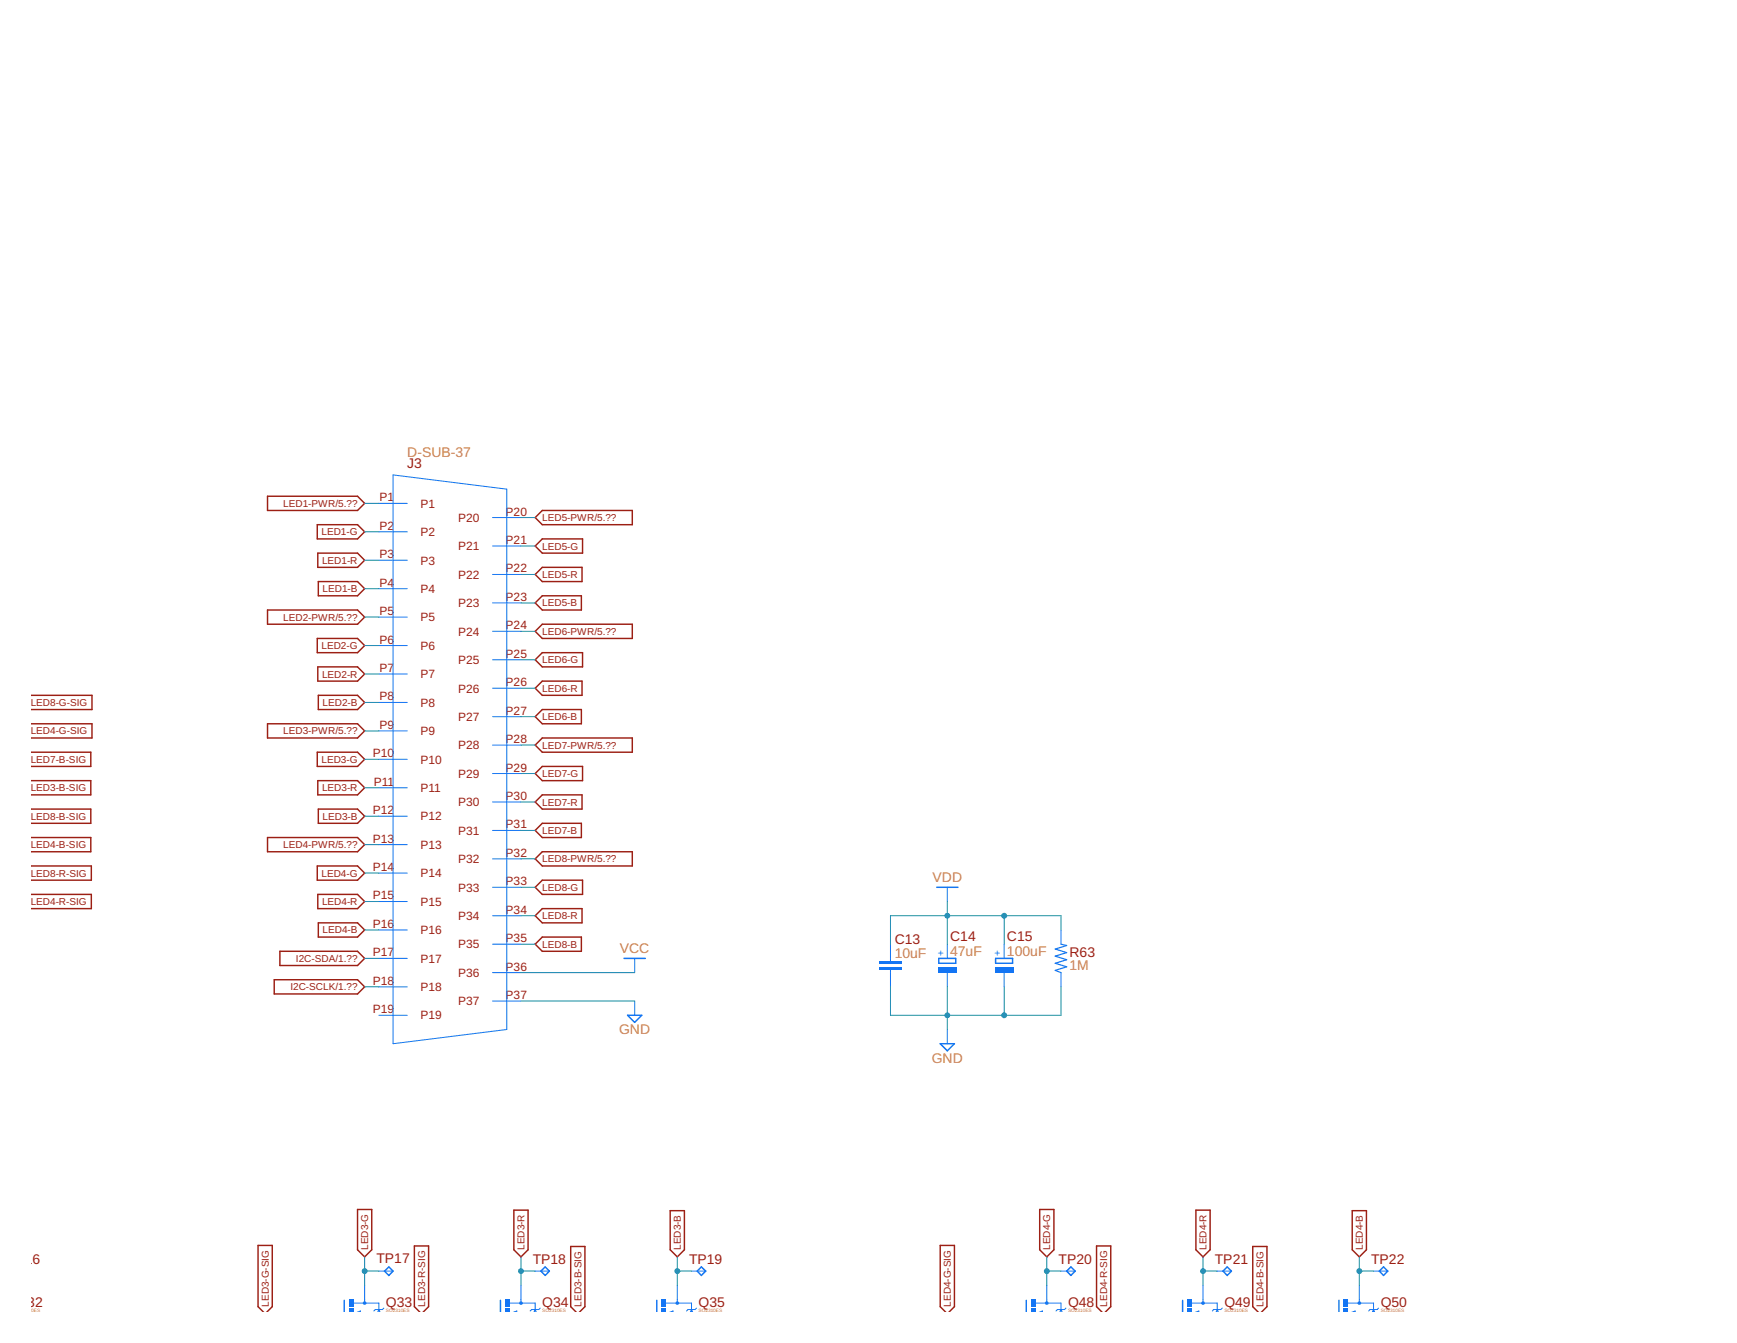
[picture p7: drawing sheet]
<svg xmlns="http://www.w3.org/2000/svg" width="279mm" height="216mm" viewBox="0 0 279 216" stroke-linecap="round" stroke-linejoin="round" font-family="sans-serif">
<g fill="none" stroke="#9c1f14" stroke-width=".23">
<path d="M43 79.8h14.5l1.2 1.1-1.2 1.2h-14.5zM43 98.1h14.5l1.2 1.1-1.2 1.2h-14.5zM51 84.3h6.5l1.2 1.2-1.2 1.1h-6.5zM51.1 88.9h6.4l1.2 1.2-1.2 1.1h-6.4zM51.2 93.5h6.3l1.2 1.1-1.2 1.2h-6.3zM86.1 83.2l1.1-1.1h14.5v2.2h-14.5zM87.2 86.6h6.5v2.3h-6.5l-1.1-1.1zM87.2 91.2h6.4v2.3h-6.4l-1.1-1.1zM87.2 95.8h6.3v2.3h-6.3l-1.1-1.2zM4.9 111.8h9.9v2.3h-9.9M4.9 116.4h9.9v2.2h-9.9M43 116.4h14.5l1.2 1.1-1.2 1.1h-14.5z"/>
<path d="M51 102.6h6.5l1.2 1.2-1.2 1.1h-6.5zM51.1 107.2h6.4l1.2 1.2-1.2 1.1h-6.4zM51.2 111.8h6.3l1.2 1.1-1.2 1.2h-6.3zM86.1 101.5l1.1-1.1h14.5v2.2h-14.5zM86.1 119.8l1.1-1.2h14.5v2.3h-14.5zM87.2 104.9h6.5v2.3h-6.5l-1.1-1.1zM87.2 109.5h6.4v2.3h-6.4l-1.1-1.2zM87.2 114.1h6.3v2.3h-6.3l-1.1-1.2zM4.9 120.9h9.7v2.3h-9.7M4.9 125.5h9.7v2.3h-9.7M4.9 130.1h9.7v2.3h-9.7M4.9 134.6h9.7v2.3h-9.7"/>
<path d="M4.9 139.2h9.8v2.3h-9.8M43 134.6h14.5l1.2 1.2-1.2 1.1h-14.5zM51 120.9h6.5l1.2 1.2-1.2 1.1h-6.5zM51 139.2h6.5l1.2 1.2-1.2 1.1h-6.5zM51.1 125.5h6.4l1.2 1.1-1.2 1.2h-6.4zM51.2 130.1h6.3l1.2 1.1-1.2 1.2h-6.3zM86.1 124.4l1.1-1.2h6.5v2.3h-6.5zM86.1 133.5l1.1-1.1h6.3v2.2h-6.3zM86.1 138.1l1.1-1.2h14.5v2.3h-14.5zM87.2 127.8h6.4v2.3h-6.4l-1.1-1.2zM4.9 143.8h9.8v2.3h-9.8M44.1 157.5h13.4l1.2 1.1-1.2 1.2h-13.4z"/>
<path d="M45 152.9h12.5l1.2 1.2-1.2 1.1h-12.5zM51.1 143.8h6.4l1.2 1.1-1.2 1.2h-6.4zM51.2 148.4h6.3l1.2 1.1-1.2 1.1h-6.3zM86.1 147.2l1.1-1.1h6.4v2.3h-6.4zM87.2 141.5h6.5v2.3h-6.5l-1.1-1.2zM87.2 150.6h6.3v2.3h-6.3l-1.1-1.1zM57.5 194.4h2.3v6.5l-1.1 1.2-1.2-1.2zM82.7 194.5h2.2v6.4l-1.1 1.2-1.1-1.2zM107.8 194.6h2.3v6.3l-1.2 1.2-1.1-1.2zM167.2 194.4h2.3v6.5l-1.1 1.2-1.2-1.2zM192.4 194.5h2.2v6.4l-1.1 1.2-1.1-1.2zM217.5 194.6h2.3v6.3l-1.1 1.2-1.2-1.2z"/>
<path d="M42.4 211l-.9-.9v-9.9h2.3v9.9l-.9 .9M67.6 211l-.9-.9v-9.8h2.2v9.8l-.9 .9M92.7 211l-.9-.9v-9.7h2.3v9.7l-.9 .9M152.1 211l-.9-.9v-9.9h2.3v9.9l-.9 .9M177.3 211l-.9-.9v-9.8h2.3v9.8l-.9 .9M202.4 211l-.9-.9v-9.7h2.3v9.7l-.9 .9"/>
</g>
<g fill="none" stroke="#1375f4" stroke-width=".16">
<path d="M63.2 76.3l18.3 2.3v86.9l-18.3 2.3zM60.9 80.9h4.6M60.9 85.5h4.6M60.9 90.1h4.6M60.9 94.6h4.6M60.9 99.2h4.6M79.2 83.2h4.6M79.2 87.8h4.6M79.2 92.4h4.6M79.2 96.9h4.6M60.9 103.8h4.6M60.9 108.4h4.6"/>
<path d="M60.9 112.9h4.6M60.9 117.5h4.6M79.2 101.5h4.6M79.2 106.1h4.6M79.2 110.6h4.6M79.2 115.2h4.6M79.2 119.8h4.6M60.9 122.1h4.6M60.9 126.6h4.6M60.9 131.2h4.6M60.9 135.8h4.6M79.2 124.4h4.6"/>
<path d="M79.2 128.9h4.6M79.2 133.5h4.6M79.2 138.1h4.6M60.9 140.4h4.6M60.9 144.9h4.6M60.9 149.5h4.6M60.9 154.1h4.6M60.9 158.6h4.6M79.2 142.6h4.6M79.2 147.2h4.6M79.2 151.8h4.6M79.2 156.4h4.6"/>
<path d="M60.9 163.2h4.6M79.2 160.9h4.6"/>
</g>
<g fill="#1375f4">
<path d="M141.4 155.4h3.7v.5h-3.7z" fill-rule="evenodd"/>
<path d="M141.4 154.5h3.7v.5h-3.7z" fill-rule="evenodd"/>
</g>
<g fill="#1375f4">
<path d="M141.4 155.4h3.7v.5h-3.7zM141.4 155.4v.5h3.7v-.5z"/>
<path d="M141.4 154.5h3.7v.5h-3.7zM141.4 154.5v.5h3.7v-.5z"/>
</g>
<path d="M143.2 151.8v2.7M143.2 155.9v2.7" fill="none" stroke="#1375f4" stroke-width=".16"/>
<path d="M151 154.1h2.7v.8h-2.7z" fill="none" stroke="#1375f4" stroke-width=".23"/>
<path d="M150.9 155.6h3v.8h-3z" fill-rule="evenodd" fill="#1375f4"/>
<path d="M150.9 155.6h3v.8h-3zM150.9 155.6v.8h3v-.8z" fill="#1375f4"/>
<path d="M152.4 151.8v2.3M152.4 156.4v2.2" fill="none" stroke="#1375f4" stroke-width=".16"/>
<path d="M160.1 154.1h2.8v.8h-2.8z" fill="none" stroke="#1375f4" stroke-width=".23"/>
<path d="M160 155.6h3v.8h-3z" fill-rule="evenodd" fill="#1375f4"/>
<path d="M160 155.6h3v.8h-3zM160 155.6v.8h3v-.8z" fill="#1375f4"/>
<g fill="none" stroke="#1375f4" stroke-width=".16">
<path d="M102.1 154.1v2.3M152.4 142.6v2.3M161.5 151.8v2.3M161.5 156.4v2.2M170.7 149.5v2.3M170.7 156.4v2.2M102.1 160.9v2.3M152.4 165.5v2.3M56.9 209.5h4v1.5M57.5 211l.5-.2v.2M58.7 208.9v.6M60.7 211l.2-.5 .2 .5"/>
<path d="M60.9 204.3h2.3M61.7 210.3l-.2 .2h-1.1l-.3 .3M86.1 204.3h2.3M111.2 204.3h2.3M170.7 204.3h2.3M195.8 204.3h2.3M220.9 204.3h2.3"/>
</g>
<path d="M100.4 154.1h3.4M150.7 142.6h3.4M100.9 163.2h2.3l-1.1 1.2zM151.2 167.8h2.3l-1.1 1.1zM55.4 209v2M61.8 204.3l.7-.6 .7 .6-.7 .7zM87 204.3l.7-.6 .7 .6-.7 .7zM112.1 204.3l.7-.6 .7 .6-.7 .7zM172.3 203.7l.7 .6-.7 .7-.7-.7zM197.4 203.7l.7 .6-.7 .7-.7-.7zM222.5 203.7l.7 .6-.7 .7-.6-.7z" fill="none" stroke="#1375f4" stroke-width=".23"/>
<path d="M170.7 151.8l.9 .2-1.9 .6 1.9 .5-1.9 .6 1.9 .6-1.9 .6 1.9 .5-1.9 .6 1 .4" fill="none" stroke="#1375f4" stroke-width=".19"/>
<g fill="#1375f4">
<path d="M56.1 208.9h.7v1.2h-.7z" fill-rule="evenodd"/>
<path d="M56.1 210.4h.7v.6h-.7z" fill-rule="evenodd"/>
<circle cx="58.7" cy="209.5" r=".3"/>
</g>
<g fill="#1375f4">
<path d="M58.4 209.5a.3 .3 0 0 1 .6 0 .3 .3 0 0 1-.6 0zM58.4 209.5a.3 .3 0 0 0 .6 0 .3 .3 0 0 0-.6 0z"/>
<path d="M56.1 208.9h.7v1.2h-.7zM56.1 208.9v1.2h.7v-1.2z"/>
<path d="M56.1 210.4h.7v.6h-.7zM56.1 210.4v.6h.7v-.6z"/>
</g>
<path d="M58.7 206.6v2.3M82 209.5h4.1v1.5M82.6 211l.5-.2v.2M83.8 208.9v.6M85.9 211l.2-.5 .2 .5M86.9 210.3l-.2 .2h-1.2l-.2 .3" fill="none" stroke="#1375f4" stroke-width=".16"/>
<path d="M80.5 209v2" fill="none" stroke="#1375f4" stroke-width=".23"/>
<g fill="#1375f4">
<path d="M81.3 208.9h.7v1.2h-.7z" fill-rule="evenodd"/>
<path d="M81.3 210.4h.7v.6h-.7z" fill-rule="evenodd"/>
<circle cx="83.8" cy="209.5" r=".3"/>
</g>
<g fill="#1375f4">
<path d="M83.5 209.5a.3 .3 0 0 1 .6 0 .3 .3 0 0 1-.6 0zM83.5 209.5a.3 .3 0 0 0 .6 0 .3 .3 0 0 0-.6 0z"/>
<path d="M81.3 208.9h.7v1.2h-.7zM81.3 208.9v1.2h.7v-1.2z"/>
<path d="M81.3 210.4h.7v.6h-.7zM81.3 210.4v.6h.7v-.6z"/>
</g>
<path d="M83.8 206.6v2.3M107.1 209.5h4.1v1.5M107.7 211l.5-.2v.2M108.9 208.9v.6M111 211l.2-.5 .2 .5M112 210.3l-.2 .2h-1.1l-.3 .3" fill="none" stroke="#1375f4" stroke-width=".16"/>
<path d="M105.6 209v2" fill="none" stroke="#1375f4" stroke-width=".23"/>
<g fill="#1375f4">
<path d="M106.4 208.9h.7v1.2h-.7z" fill-rule="evenodd"/>
<path d="M106.4 210.4h.7v.6h-.7z" fill-rule="evenodd"/>
<circle cx="108.9" cy="209.5" r=".3"/>
</g>
<g fill="#1375f4">
<path d="M108.6 209.5a.3 .3 0 0 1 .6 0 .3 .3 0 0 1-.6 0zM108.6 209.5a.3 .3 0 0 0 .6 0 .3 .3 0 0 0-.6 0z"/>
<path d="M106.4 208.9h.7v1.2h-.7zM106.4 208.9v1.2h.7v-1.2z"/>
<path d="M106.4 210.4h.7v.6h-.7zM106.4 210.4v.6h.7v-.6z"/>
</g>
<path d="M108.9 206.6v2.3M166.6 209.5h4.1v1.5M167.2 211l.5-.2v.2M168.4 208.9v.6M170.5 211l.2-.5 .2 .5M171.4 210.3l-.2 .2h-1.1l-.2 .3" fill="none" stroke="#1375f4" stroke-width=".16"/>
<path d="M165.1 209v2" fill="none" stroke="#1375f4" stroke-width=".23"/>
<g fill="#1375f4">
<path d="M165.9 208.9h.6v1.2h-.6z" fill-rule="evenodd"/>
<path d="M165.9 210.4h.6v.6h-.6z" fill-rule="evenodd"/>
<circle cx="168.4" cy="209.5" r=".3"/>
</g>
<g fill="#1375f4">
<path d="M168.1 209.5a.3 .3 0 0 1 .6 0 .3 .3 0 0 1-.6 0zM168.1 209.5a.3 .3 0 0 0 .6 0 .3 .3 0 0 0-.6 0z"/>
<path d="M165.9 208.9h.6v1.2h-.6zM165.9 208.9v1.2h.6v-1.2z"/>
<path d="M165.9 210.4h.6v.6h-.6zM165.9 210.4v.6h.6v-.6z"/>
</g>
<path d="M168.4 206.6v2.3M191.7 209.5h4.1v1.5M192.3 211l.5-.2v.2M193.5 208.9v.6M195.6 211l.2-.5 .2 .5M196.6 210.3l-.2 .2h-1.2l-.2 .3" fill="none" stroke="#1375f4" stroke-width=".16"/>
<path d="M190.2 209v2" fill="none" stroke="#1375f4" stroke-width=".23"/>
<g fill="#1375f4">
<path d="M191 208.9h.7v1.2h-.7z" fill-rule="evenodd"/>
<path d="M191 210.4h.7v.6h-.7z" fill-rule="evenodd"/>
<circle cx="193.5" cy="209.5" r=".3"/>
</g>
<g fill="#1375f4">
<path d="M193.2 209.5a.3 .3 0 0 1 .6 0 .3 .3 0 0 1-.6 0zM193.2 209.5a.3 .3 0 0 0 .6 0 .3 .3 0 0 0-.6 0z"/>
<path d="M191 208.9h.7v1.2h-.7zM191 208.9v1.2h.7v-1.2z"/>
<path d="M191 210.4h.7v.6h-.7zM191 210.4v.6h.7v-.6z"/>
</g>
<path d="M193.5 206.6v2.3M216.9 209.5h4v1.5M217.5 211l.5-.2v.2M218.7 208.9v.6M220.7 211l.2-.5 .2 .5M221.7 210.3l-.2 .2h-1.1l-.2 .3" fill="none" stroke="#1375f4" stroke-width=".16"/>
<path d="M215.4 209v2" fill="none" stroke="#1375f4" stroke-width=".23"/>
<g fill="#1375f4">
<path d="M216.2 208.9h.6v1.2h-.6z" fill-rule="evenodd"/>
<path d="M216.2 210.4h.6v.6h-.6z" fill-rule="evenodd"/>
<circle cx="218.7" cy="209.5" r=".3"/>
</g>
<g fill="#1375f4">
<path d="M218.4 209.5a.3 .3 0 0 1 .6 0 .3 .3 0 0 1-.6 0zM218.4 209.5a.3 .3 0 0 0 .6 0 .3 .3 0 0 0-.6 0z"/>
<path d="M216.2 208.9h.6v1.2h-.6zM216.2 208.9v1.2h.6v-1.2z"/>
<path d="M216.2 210.4h.6v.6h-.6zM216.2 210.4v.6h.6v-.6z"/>
</g>
<path d="M218.7 206.6v2.3" fill="none" stroke="#1375f4" stroke-width=".16"/>
<path d="M143.2 158.6v4.6h27.5v-4.6M152.4 158.6v6.9M161.5 158.6v4.6" fill="none" stroke="#158f93" stroke-width=".16"/>
<g fill="#158f93">
<circle cx="152.4" cy="163.2" r=".47"/>
<circle cx="161.5" cy="163.2" r=".47"/>
</g>
<g fill="#158f93">
<path d="M151.9 163.2a.47 .47 0 0 1 .9 0 .47 .47 0 0 1-.9 0zM151.9 163.2a.46 .46 0 0 0 .9 0 .46 .46 0 0 0-.9 0z"/>
<path d="M161.1 163.2a.47 .47 0 0 1 .9 0 .47 .47 0 0 1-.9 0zM161.1 163.2a.46 .46 0 0 0 .9 0 .46 .46 0 0 0-.9 0z"/>
</g>
<path d="M58.7 85.5h2.2M58.7 90.1h2.2M58.7 94.6h2.2M58.7 103.8h2.2M58.7 108.4h2.2M58.7 112.9h2.2M83.8 160.9h18.3M58.7 202.1v4.5M58.7 204.3h2.2" fill="none" stroke="#158f93" stroke-width=".16"/>
<circle cx="58.7" cy="204.3" r=".47" fill="#158f93"/>
<path d="M58.2 204.3a.47 .47 0 0 1 .9 0 .47 .47 0 0 1-.9 0zM58.2 204.3a.46 .46 0 0 0 .9 0 .46 .46 0 0 0-.9 0z" fill="#158f93"/>
<path d="M58.7 122.1h2.2M83.8 202.1v4.5M83.8 204.3h2.3" fill="none" stroke="#158f93" stroke-width=".16"/>
<circle cx="83.8" cy="204.3" r=".47" fill="#158f93"/>
<path d="M83.3 204.3a.5 .5 0 0 1 1 0 .5 .5 0 0 1-1 0zM83.3 204.3a.5 .5 0 0 0 1 0 .5 .5 0 0 0-1 0z" fill="#158f93"/>
<path d="M58.7 126.6h2.2M108.9 202.1v4.5M108.9 204.3h2.3" fill="none" stroke="#158f93" stroke-width=".16"/>
<circle cx="108.9" cy="204.3" r=".47" fill="#158f93"/>
<path d="M108.5 204.3a.47 .47 0 0 1 .9 0 .47 .47 0 0 1-.9 0zM108.5 204.3a.46 .46 0 0 0 .9 0 .46 .46 0 0 0-.9 0z" fill="#158f93"/>
<path d="M58.7 131.2h2.2M168.4 202.1v4.5" fill="none" stroke="#158f93" stroke-width=".16"/>
<circle cx="168.4" cy="204.3" r=".47" fill="#158f93"/>
<path d="M167.9 204.3a.47 .47 0 0 1 .9 0 .47 .47 0 0 1-.9 0zM167.9 204.3a.46 .46 0 0 0 .9 0 .46 .46 0 0 0-.9 0z" fill="#158f93"/>
<path d="M58.7 140.4h2.2M168.4 204.3h2.3M193.5 202.1v4.5" fill="none" stroke="#158f93" stroke-width=".16"/>
<circle cx="193.5" cy="204.3" r=".47" fill="#158f93"/>
<path d="M193 204.3a.5 .5 0 0 1 1 0 .5 .5 0 0 1-1 0zM193 204.3a.5 .5 0 0 0 1 0 .5 .5 0 0 0-1 0z" fill="#158f93"/>
<path d="M58.7 144.9h2.2M193.5 204.3h2.3M218.7 202.1v4.5" fill="none" stroke="#158f93" stroke-width=".16"/>
<circle cx="218.7" cy="204.3" r=".47" fill="#158f93"/>
<path d="M218.2 204.3a.47 .47 0 0 1 .9 0 .47 .47 0 0 1-.9 0zM218.2 204.3a.46 .46 0 0 0 .9 0 .46 .46 0 0 0-.9 0z" fill="#158f93"/>
<g fill="none" stroke="#158f93" stroke-width=".16">
<path d="M58.7 80.9h2.2M58.7 99.2h2.2M83.8 87.8h2.3M83.8 92.4h2.3M83.8 96.9h2.3M83.8 83.2h2.3M58.7 117.5h2.2M83.8 106.1h2.3M83.8 110.6h2.3M83.8 115.2h2.3M83.8 101.5h2.3M83.8 119.8h2.3"/>
<path d="M58.7 135.8h2.2M83.8 124.4h2.3M83.8 128.9h2.3M83.8 133.5h2.3M83.8 138.1h2.3M58.7 149.5h2.2M83.8 142.6h2.3M83.8 147.2h2.3M83.8 151.8h2.3M83.8 156.4h18.3M152.4 144.9v6.9M161.5 147.2v4.6"/>
<path d="M170.7 149.5v-2.3h-27.5v4.6M218.7 204.3h2.2"/>
</g>
<g fill="#158f93">
<circle cx="152.4" cy="147.2" r=".47"/>
<circle cx="161.5" cy="147.2" r=".47"/>
</g>
<g fill="#158f93">
<path d="M151.9 147.2a.47 .47 0 0 1 .9 0 .47 .47 0 0 1-.9 0zM151.9 147.2a.46 .46 0 0 0 .9 0 .46 .46 0 0 0-.9 0z"/>
<path d="M161.1 147.2a.47 .47 0 0 1 .9 0 .47 .47 0 0 1-.9 0zM161.1 147.2a.46 .46 0 0 0 .9 0 .46 .46 0 0 0-.9 0z"/>
</g>
<path d="M58.7 154.1h2.2M58.7 158.6h2.2" fill="none" stroke="#158f93" stroke-width=".16"/>
<g font-size="2.2" fill="#d59028">
<text x="65.5" y="73.4">D-SUB-37</text>
<text x="150" y="141.7">VDD</text>
<text x="99.7" y="153.2">VCC</text>
<text x="143.9" y="154.1">10uF</text>
<text x="152.8" y="153.6">47uF</text>
<text x="162" y="153.6">100uF</text>
<text x="172" y="155.9">1M</text>
<text x="99.6" y="166.3">GND</text>
<text x="149.9" y="170.9">GND</text>
</g>
<g font-size="2.2" fill="#9c1f14">
<text x="65.5" y="75.2">J3</text>
<text x="143.9" y="151.8">C13</text>
<text x="152.8" y="151.3">C14</text>
<text x="162" y="151.3">C15</text>
<text x="172" y="153.9">R63</text>
<text x="1.1" y="203.2">TP16</text>
<text x="60.6" y="203">TP17</text>
<text x="85.7" y="203.2">TP18</text>
<text x="110.8" y="203.2">TP19</text>
<text x="170.3" y="203.2">TP20</text>
<text x="195.4" y="203.2">TP21</text>
<text x="220.6" y="203.2">TP22</text>
<text x="2.7" y="210.1">Q32</text>
<text x="62.1" y="210.1">Q33</text>
<text x="87.2" y="210.1">Q34</text>
<text x="112.4" y="210.1">Q35</text>
<text x="171.8" y="210.1">Q48</text>
<text x="196.9" y="210.1">Q49</text>
<text x="222.1" y="210.1">Q50</text>
</g>
<g font-size="1.9" fill="#9c1f14">
<text x="61" y="80.6">P1</text>
<text x="67.6" y="81.6">P1</text>
<text x="73.7" y="83.9">P20</text>
<text x="81.3" y="82.9">P20</text>
<text x="61" y="85.2">P2</text>
<text x="61" y="89.7">P3</text>
<text x="67.6" y="86.2">P2</text>
<text x="73.7" y="88.5">P21</text>
<text x="81.3" y="87.5">P21</text>
<text x="61" y="94.3">P4</text>
<text x="67.6" y="90.8">P3</text>
<text x="67.6" y="95.3">P4</text>
<text x="73.7" y="93">P22</text>
<text x="81.3" y="92">P22</text>
<text x="61" y="98.9">P5</text>
<text x="67.6" y="99.9">P5</text>
<text x="73.7" y="97.6">P23</text>
<text x="81.3" y="96.6">P23</text>
<text x="81.3" y="101.2">P24</text>
<text x="61" y="103.5">P6</text>
<text x="67.6" y="104.5">P6</text>
<text x="73.7" y="102.2">P24</text>
<text x="73.7" y="106.8">P25</text>
<text x="81.3" y="105.7">P25</text>
<text x="61" y="108">P7</text>
<text x="61" y="112.6">P8</text>
<text x="67.6" y="109">P7</text>
<text x="67.6" y="113.6">P8</text>
<text x="73.7" y="111.3">P26</text>
<text x="81.3" y="110.3">P26</text>
<text x="61" y="117.2">P9</text>
<text x="67.6" y="118.2">P9</text>
<text x="73.7" y="115.9">P27</text>
<text x="81.3" y="114.9">P27</text>
<text x="81.3" y="119.5">P28</text>
<text x="60" y="121.7">P10</text>
<text x="67.6" y="122.8">P10</text>
<text x="73.7" y="120.5">P28</text>
<text x="73.7" y="125">P29</text>
<text x="81.3" y="124">P29</text>
<text x="60" y="130.9">P12</text>
<text x="60.1" y="126.3">P11</text>
<text x="67.6" y="127.3">P11</text>
<text x="67.6" y="131.9">P12</text>
<text x="73.7" y="129.6">P30</text>
<text x="81.3" y="128.6">P30</text>
<text x="60" y="135.5">P13</text>
<text x="67.6" y="136.5">P13</text>
<text x="73.7" y="134.2">P31</text>
<text x="81.3" y="133.2">P31</text>
<text x="81.3" y="137.7">P32</text>
<text x="60" y="140">P14</text>
<text x="67.6" y="141">P14</text>
<text x="73.7" y="138.8">P32</text>
<text x="73.7" y="143.3">P33</text>
<text x="81.3" y="142.3">P33</text>
<text x="60" y="144.6">P15</text>
<text x="60" y="149.2">P16</text>
<text x="67.6" y="145.6">P15</text>
<text x="73.7" y="147.9">P34</text>
<text x="81.3" y="146.9">P34</text>
<text x="60" y="153.7">P17</text>
<text x="67.6" y="150.2">P16</text>
<text x="67.6" y="154.8">P17</text>
<text x="73.7" y="152.5">P35</text>
<text x="81.3" y="151.5">P35</text>
<text x="60" y="158.3">P18</text>
<text x="67.6" y="159.3">P18</text>
<text x="73.7" y="157">P36</text>
<text x="73.7" y="161.6">P37</text>
<text x="81.3" y="156">P36</text>
<text x="81.3" y="160.6">P37</text>
<text x="60" y="162.9">P19</text>
<text x="67.6" y="163.9">P19</text>
</g>
<g font-size="1.6" fill="#9c1f14">
<text x="45.6" y="81.5">LED1-PWR/5.??</text>
<text x="87.2" y="83.8">LED5-PWR/5.??</text>
<text x="51.7" y="86.1">LED1-G</text>
<text x="87.2" y="88.4">LED5-G</text>
<text x="51.8" y="90.6">LED1-R</text>
<text x="51.9" y="95.2">LED1-B</text>
<text x="87.2" y="92.9">LED5-R</text>
<text x="45.6" y="99.8">LED2-PWR/5.??</text>
<text x="87.2" y="97.5">LED5-B</text>
<text x="51.7" y="104.4">LED2-G</text>
<text x="87.2" y="106.6">LED6-G</text>
<text x="87.2" y="102.1">LED6-PWR/5.??</text>
<text x="4.9" y="113.5">LED8-G-SIG</text>
<text x="51.8" y="108.9">LED2-R</text>
<text x="51.9" y="113.5">LED2-B</text>
<text x="87.2" y="111.2">LED6-R</text>
<text x="4.9" y="118.1">LED4-G-SIG</text>
<text x="45.6" y="118.1">LED3-PWR/5.??</text>
<text x="87.2" y="115.8">LED6-B</text>
<text x="4.9" y="122.6">LED7-B-SIG</text>
<text x="51.7" y="122.6">LED3-G</text>
<text x="87.2" y="124.9">LED7-G</text>
<text x="87.2" y="120.4">LED7-PWR/5.??</text>
<text x="4.9" y="127.2">LED3-B-SIG</text>
<text x="4.9" y="131.8">LED8-B-SIG</text>
<text x="51.8" y="127.2">LED3-R</text>
<text x="51.9" y="131.8">LED3-B</text>
<text x="87.2" y="129.5">LED7-R</text>
<text x="4.9" y="136.4">LED4-B-SIG</text>
<text x="45.6" y="136.4">LED4-PWR/5.??</text>
<text x="87.2" y="134.1">LED7-B</text>
<text x="4.9" y="140.9">LED8-R-SIG</text>
<text x="51.7" y="140.9">LED4-G</text>
<text x="87.2" y="143.2">LED8-G</text>
<text x="87.2" y="138.6">LED8-PWR/5.??</text>
<text x="4.9" y="145.5">LED4-R-SIG</text>
<text x="51.8" y="145.5">LED4-R</text>
<text x="87.2" y="147.8">LED8-R</text>
<text x="47.6" y="154.6">I2C-SDA/1.??</text>
<text x="51.9" y="150.1">LED4-B</text>
<text x="87.2" y="152.4">LED8-B</text>
<text x="46.7" y="159.2">I2C-SCLK/1.??</text>
<text x="59.2" y="200.9" transform="rotate(-90 59.2 200.9)">LED3-G</text>
<text x="84.4" y="200.9" transform="rotate(-90 84.4 200.9)">LED3-R</text>
<text x="109.5" y="200.9" transform="rotate(-90 109.5 200.9)">LED3-B</text>
<text x="168.9" y="200.9" transform="rotate(-90 168.9 200.9)">LED4-G</text>
<text x="194.1" y="200.9" transform="rotate(-90 194.1 200.9)">LED4-R</text>
<text x="219.2" y="200.9" transform="rotate(-90 219.2 200.9)">LED4-B</text>
<text x="43.2" y="210.1" transform="rotate(-90 43.2 210.1)">LED3-G-SIG</text>
<text x="68.4" y="210.1" transform="rotate(-90 68.4 210.1)">LED3-R-SIG</text>
<text x="93.5" y="210.1" transform="rotate(-90 93.5 210.1)">LED3-B-SIG</text>
<text x="152.9" y="210.1" transform="rotate(-90 152.9 210.1)">LED4-G-SIG</text>
<text x="178.1" y="210.1" transform="rotate(-90 178.1 210.1)">LED4-R-SIG</text>
<text x="203.2" y="210.1" transform="rotate(-90 203.2 210.1)">LED4-B-SIG</text>
</g>
<g font-size="1.6" fill="#1375f4">
<text x="151.8" y="153.7" transform="rotate(-90 151.8 153.7)">+</text>
<text x="161" y="153.7" transform="rotate(-90 161 153.7)">+</text>
</g>
<g font-size=".8" fill="#d59028">
<text x="2.7" y="211">SQ2310ES</text>
<text x="62.1" y="211">SQ2310ES</text>
<text x="87.2" y="211">SQ2310ES</text>
<text x="112.4" y="211">SQ2310ES</text>
<text x="171.8" y="211">SQ2310ES</text>
<text x="196.9" y="211">SQ2310ES</text>
<text x="222.1" y="211">SQ2310ES</text>
</g>
</svg>
